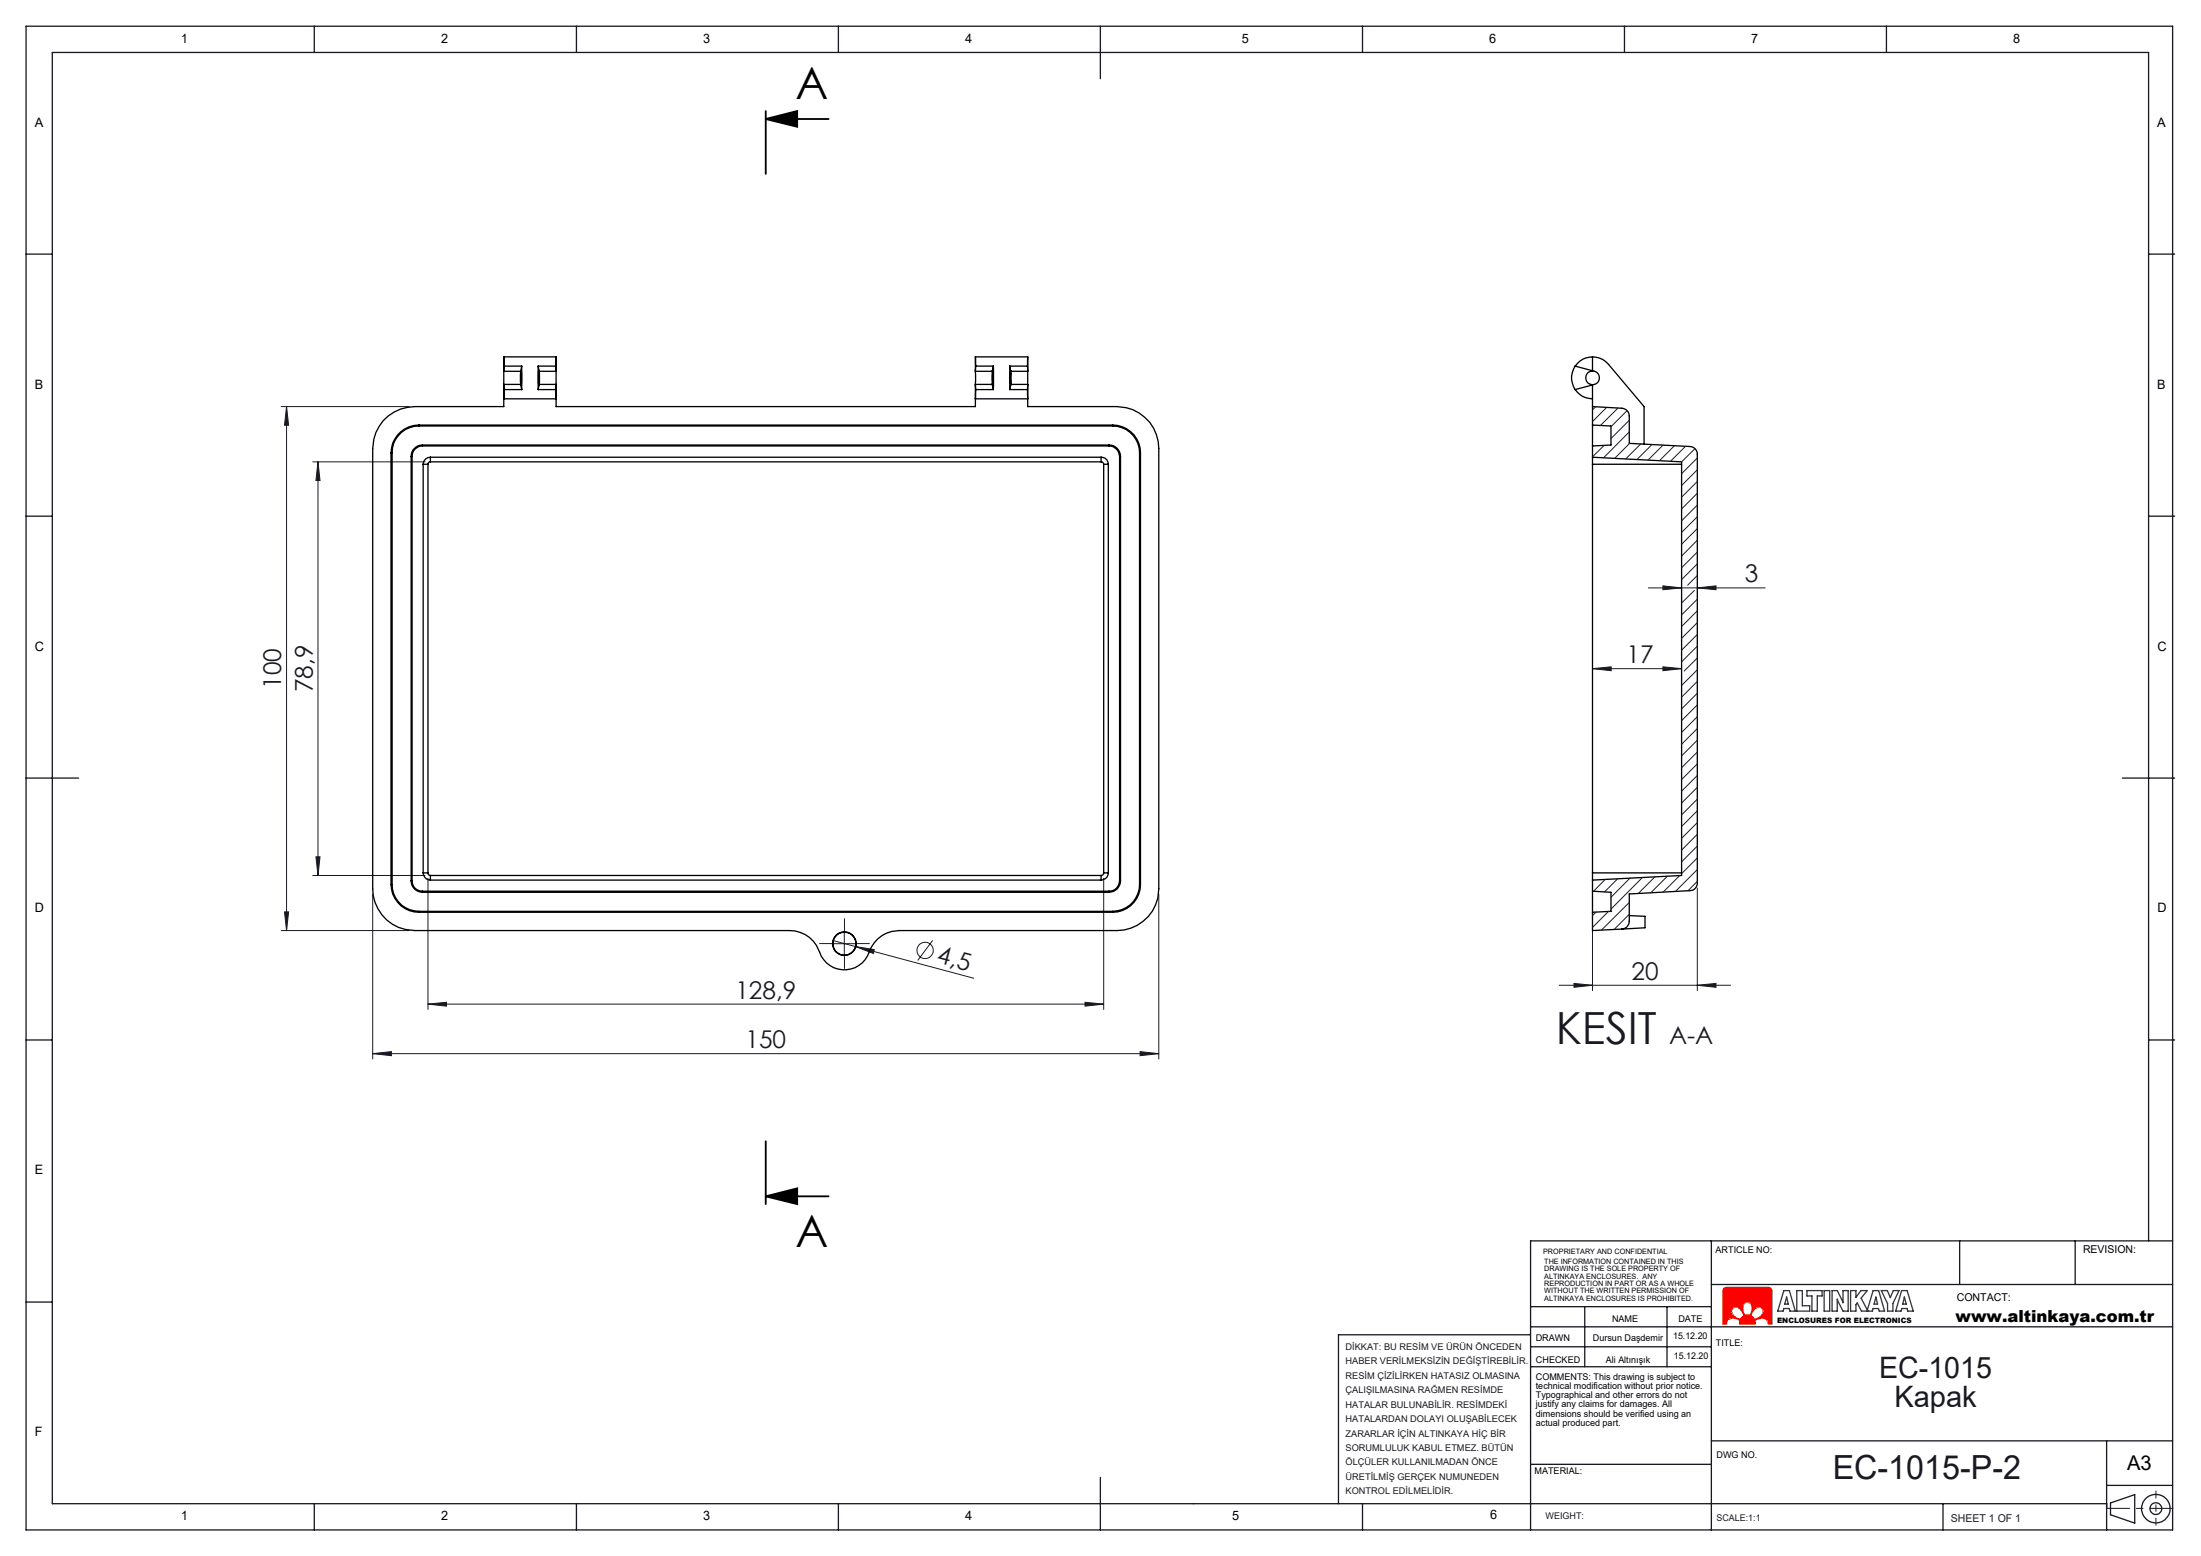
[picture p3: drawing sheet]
<svg xmlns="http://www.w3.org/2000/svg" width="420mm" height="297mm" viewBox="0 0 420 297" stroke-linecap="round" stroke-linejoin="round" font-family="sans-serif">
<path d="M329 245.8l.4-.1h8.1l.5 .2 .1 .4v6.4h-.7l-.4-.9-.7-.2-1.4 .4 .1 .7h-3.1l.1-.7-1.4-.4-.9 .3-.2 .8h-.7v-6.4zM330.6 249.7l.8-.3 .7 .5 .6 1.2-.6 .7-1.3-.7-.4-.8zM332.8 248.8l.6-.3 .8 .4 .2 .8-.5 1.3h-.9l-.3-.6-.1-.7zM334.8 249.9l.9-.5 .5 .3 .3 .8-.4 .6-1.3 .7-.6-.7 .2-.6z" fill="none" stroke="#e13800" stroke-width=".19"/>
<g fill="none" stroke="#191924" stroke-width=".25">
<path d="M5 5h409.6v287h-409.6zM60 5v5M110 5v5M160 5v5M210 5v10M260 5v5M310 5v5M360 5v5M5 48.5h5M410 48.5h5M5 98.5h5M410 98.5h5"/>
<path d="M5 148.5h10M405 148.5h10M5 198.5h5M410 198.5h5M326.6 236.9v55.1M373.9 236.8v8.4M396 236.8v8.4M410 236.9v-226.9h-400v277h392M414.6 236.9h-122.5v55.1M5 248.5h5M292.1 254.8h-36.7v32.2M292.1 249.4h34.5"/>
<path d="M292.1 253.3h122.5M292.1 257.1h34.5M302.4 249.4v11.5M318.1 249.4v11.5M326.6 245.2h88M292.1 260.9h34.5M292.1 279.5h34.5M326.6 275h88M402 275v17M60 287v5M110 287v5M160 287v5"/>
<path d="M210 282v10M260 287v5M370.8 287v5M402 283.5h12.6"/>
</g>
<path d="M334.7 250a.98 .98 0 0 1 .9-.6 .98 .98 0 0 1 .9 .6 1.68 1.68 0 0 1-1.7 1.7l-.3-.3a.51 .51 0 0 1-.1-.9zM330.6 249.7a1.15 1.15 0 0 1 1.8 .6l.1 .2a.56 .56 0 0 1 .2 .5 .56 .56 0 0 1-.4 .5 .53 .53 0 0 1-.4 .3 .53 .53 0 0 1-.5-.3l-.5-.3a1.05 1.05 0 0 1-.3-1.5zM329 245.8l-.2 .4v6.5h.7v-.2a1.21 1.21 0 0 1 1.8-.8 .53 .53 0 0 1 .6 .6v.4h3.1v-.3a.46 .46 0 0 1 0-.5 .46 .46 0 0 1 .5-.1l.6-.2 .6 .1a.83 .83 0 0 1 .7 1h.7v-6.4l-.2-.5-.2-.1h-8.5zM332.9 248.7a.97 .97 0 0 1 1.1 .1 .97 .97 0 0 1 .3 1.1l-.1 .6a.44 .44 0 0 1-.6 .5h-.2a.45 .45 0 0 1-.5 0 .45 .45 0 0 1-.2-.5l-.1-1.1z" fill-rule="evenodd" fill="#f00"/>
<g fill="none" stroke="#191924" stroke-width=".19">
<path d="M53.7 77.6h24.4M54.7 77.6v100M54.7 77.6l.4 3.6h-.8zM59.7 88.2h21.4M60.7 88.2v78.9M60.7 88.2l.4 3.5h-.8zM314.5 112.2h22.3M317.3 111.8l3.6 .4-3.6 .4zM323.9 112.2l3.5-.4v.8zM303.9 127.6l3.5-.3v.7zM303.9 127.6h17M317.3 127.3l3.6 .3-3.6 .4z"/>
<path d="M53.7 177.6h24.4M54.3 174.1h.8l-.4 3.5zM59.7 167.1h21.4M60.3 163.5h.8l-.4 3.6zM71.1 170.6v31.5M81.7 167.6v25.1M159 179.5l4.3 1.2M161.1 177.6v5M178 179.5l-2.9 3.8M210.6 167.6v25.1M221.1 170.6v31.5M303.9 171.1v18"/>
<path d="M323.9 169.5v19.6M81.7 191.7l3.5-.4v.7zM81.7 191.7h128.9M158.6 180.1h5M163.3 180.7l3.5 .6-.1 .7zM163.3 180.7l22.5 6M207 191.3l3.6 .4-3.6 .3zM297.5 188.1h32.7M300.4 187.7l3.5 .4-3.5 .4zM323.9 188.1l3.5-.4v.8zM71.1 201.1l3.6-.4v.8zM71.1 201.1h150"/>
<path d="M217.6 200.7l3.5 .4-3.5 .4z"/>
<circle cx="176.5" cy="181.4" r="1.56"/>
</g>
<path d="M146.1 22.7l6-1.5v3zM146.1 22.7h12M146.1 21.2v12M146.1 217.8v12M146.1 228.3l6-1.5v3zM146.1 228.3h12" fill="none" stroke="#000" stroke-width=".35"/>
<g fill="none" stroke="#191924" stroke-width=".25">
<path d="M402.7 286.9l4.7-1.6v5.4l-4.7-1.6z"/>
<circle cx="411.4" cy="288" r="2.72"/>
<circle cx="411.4" cy="288" r="1.13"/>
</g>
<path d="M340.4 246.3h1.1l1.1 4h-1l-.2-.5h-1l-.1 .5h-1.1zM340.9 247.6l.3 1.3h-.6zM342.9 246.3h1v2.9h1.4v1.1h-2.4zM344.8 246.3h2.9v1.1h-.9v2.9h-1v-2.9h-1zM348.1 246.3h1v4h-1zM350.6 247.9v2.4h-1v-4h1l1.1 2.4v-2.4h1v4h-1l-1.1-2.4M356.3 250.3l1.1-4h1.1l1.1 4h-1l-.1-.5h-1.1l-.1 .5h-2.1l-.8-1.6-.2 .3v1.3h-1.1v-4h1.1v1.3l.9-1.3h1.2l-1.2 1.5 1.3 2.5M358 247.6l.3 1.3h-.7zM359 246.3h1.2l.5 1.4 .6-1.4h1.1l-1.2 2.5v1.5h-1v-1.5zM362.9 246.3h1l1.2 4h-1.1l-.1-.5h-1l-.1 .5h-1.1zM363.4 247.6l.3 1.3h-.6z" fill="none" stroke="#373737" stroke-width=".25"/>
<path d="M161.1 177.6v-2.2M158.6 180.1h-2.2M161.1 182.6v2.3M163.6 180.1h2.3" fill="none" stroke="#191924" stroke-width=".19" stroke-dasharray="15.2 1.3 1.3 1.3"/>
<path d="M401.9 287.9h12.7" fill="none" stroke="#191924" stroke-width=".19" stroke-dasharray="15.2 1.3 1.3 1.3" stroke-dashoffset="10.8"/>
<path d="M411.4 284.6v6.5" fill="none" stroke="#191924" stroke-width=".19" stroke-dasharray="15.2 1.3 1.3 1.3" stroke-dashoffset="13.9"/>
<path d="M146.1 22.7l6-1.5v3zM146.1 228.3l6-1.5v3z" fill="#000"/>
<g fill="#191924">
<path d="M163.3 180.7l3.5 .6-.1 .7z"/>
<path d="M217.6 200.7l3.5 .4-3.5 .4zM71.1 201.1l3.6-.4v.8zM207 191.3l3.6 .4-3.6 .3zM81.7 191.7l3.5-.4v.7zM323.9 188.1l3.5-.4v.8zM300.4 187.7l3.5 .4-3.5 .4zM323.9 112.2l3.5-.4v.8zM317.3 111.8l3.6 .4-3.6 .4zM317.3 127.3l3.6 .3-3.6 .4zM303.9 127.6l3.5-.3v.7z"/>
<path d="M54.3 174.1h.8l-.4 3.5zM54.7 77.6l.4 3.6h-.8z"/>
<path d="M60.7 88.2l.4 3.5h-.8zM60.3 163.5h.8l-.4 3.6z"/>
</g>
<g fill="none" stroke="#000" stroke-width=".25">
<path d="M96.1 68.1l.1 1.8M96.1 73.4v4.2h-17a8 8 0 0 0-8 8v84a8 8 0 0 0 8 8h71.6a6.2 6.2 0 0 1 6 4.9 5 5 0 0 0 4.8 2.6 5 5 0 0 0 4.4-3.4 6 6 0 0 1 5.7-4.1h41.5a8 8 0 0 0 8-8v-84a7.9 7.9 0 0 0-8-8h-17v-4.2M96.1 70.9v2.5M96.1 68.1h10M96.1 73.5l.1 .9M96.1 68.1v2.8M96.1 73.4h3.2M96.1 70.9h3.2M96.2 74.4l-.1 1.7h10v-1.7M96.2 69.9h3.4M96.2 74.4h3.4M96.2 69.9l-.1 .9"/>
<path d="M99.3 70.9v2.5M99.3 73.4l.1 .1M99.4 70.8v2.7M99.4 73.5l.2 .9M99.4 70.8l-.1 .1M99.6 69.9v4.5M99.6 69.9l-.2 .9M102.7 69.9v4.5M102.7 69.9l.2 .9M102.7 69.9h3.4M102.7 74.4h3.4M102.9 70.8v2.7"/>
<path d="M102.9 73.5l-.2 .9M102.9 70.8v.1M102.9 70.9v2.5M102.9 73.4h3.2M102.9 70.9h3.2M102.9 73.4v.1M106.1 69.9v.9M106.1 68.1v1.8M106.1 70.9v2.5M106.1 68.1v2.8M106.1 73.4v4.2h80v-4.2M106.1 73.5v.9"/>
<path d="M186.1 68.1l.1 1.8M186.1 70.9v2.5M186.1 68.1h10M186.1 73.4h3.3M186.1 70.9h3.3M186.1 68.1v2.8M186.1 73.5l.1 .9M186.2 74.4l-.1 1.7h10v-1.7M186.2 69.9h3.3M186.2 74.4h3.3M186.2 69.9l-.1 .9M189.4 70.9v2.5"/>
<path d="M189.4 73.4l.1 1M189.5 69.9v4.5M189.5 69.9l-.1 1M192.7 69.9v4.5M192.7 69.9h3.4M192.7 74.4h3.4M192.7 69.9l.2 .9M192.9 70.8v2.7M192.9 73.5l-.2 .9M192.9 70.8v.1M192.9 70.9v2.5M192.9 73.4h3.2"/>
<path d="M192.9 70.9h3.2M192.9 73.4v.1M196.1 69.9v.9M196.1 68.1v1.8M196.1 70.9v2.5M196.1 68.1v2.8M196.1 73.5v.9M300.6 74.4a4 4 0 0 0 3.3 1.7M300.6 69.9a4 4 0 0 0 0 4.5M300.6 69.9l3.3 .9M303.9 77.6l5.6 .3a1.51 1.51 0 0 1 1.4 1.5v5.2l11.6 .6a1.44 1.44 0 0 1 1.4 1.5v81.8a1.44 1.44 0 0 1-1.4 1.5l-11.6 .6v5.2a1.51 1.51 0 0 1-1.4 1.5M303.9 70.8a1.36 1.36 0 0 1 1.3 1.3 1.36 1.36 0 0 1-1.3 1.4"/>
<path d="M303.9 68.1a4 4 0 0 1 3.1 1.5l6.7 8v7.2M303.9 68.1a4 4 0 0 0-3.3 1.8M303.9 70.8a1.36 1.36 0 0 0-1.3 1.3 1.36 1.36 0 0 0 1.3 1.4M303.9 68.1v2.7M303.9 73.5v7.6M303.9 73.5l-3.3 .9M74.6 86.4v82.4M74.6 86.4h.2M74.8 86.4v82.4M78.5 87.1h.1M78.5 87.1v81M78.6 87.1v81"/>
<path d="M79.9 81.1a5.3 5.3 0 0 0-5.3 5.3M79.9 81.3a5.1 5.1 0 0 0-5.1 5.1M79.9 81.1h132.4M79.9 81.1v.2M79.9 81.3h132.4M80.6 85.1a1.99 1.99 0 0 0-2 2M80.6 84.9a2.17 2.17 0 0 0-2.1 2.2M80.6 84.9v.2M80.6 84.9h131M80.6 85.1h131M80.8 88.6h.9M80.8 88.6v78"/>
<path d="M81.7 88.6v78M82.1 88.2l-.4 .1v.3M82.1 87.3a1.36 1.36 0 0 0-1.3 1.3M82.1 87.3v.9M82.1 88.2h128M82.1 87.3h128M210.1 87.3a1.29 1.29 0 0 1 1.4 1.3M210.1 88.2h.3l.2 .4M210.1 87.3v.9M210.6 88.6h.9M210.6 88.6v78M211.5 88.6v78"/>
<path d="M211.6 84.9a2.17 2.17 0 0 1 2.2 2.2M211.6 85.1a2.05 2.05 0 0 1 2 2M211.6 84.9v.2M212.3 81.1a5.3 5.3 0 0 1 5.3 5.3M212.3 81.3a5.1 5.1 0 0 1 5.2 5.1M212.3 81.1v.2M213.6 87.1h.2M213.6 87.1v81M213.8 87.1v81M217.5 86.4h.1M217.5 86.4v82.4M217.6 86.4v82.4"/>
<path d="M303.9 87.3v1.3M303.9 81.1v4M303.9 88.6h17M303.9 85.1v2.2M303.9 88.6v78M303.9 87.3l17 .9v78.9l-17 .9M303.9 81.1l3.5 .2v3.6l-3.5 .2M74.6 168.8a5.4 5.4 0 0 0 5.3 5.3M74.6 168.8h.2M74.8 168.8a5.1 5.1 0 0 0 5.1 5.2M78.5 168.1a2.17 2.17 0 0 0 2.1 2.2M78.5 168.1h.1"/>
<path d="M78.6 168.1a1.93 1.93 0 0 0 2 2M79.9 174.1h132.4M79.9 174v.1M79.9 174h132.4M80.6 170.1v.2M80.6 170.1h131M80.6 170.3h131M80.8 166.6a1.43 1.43 0 0 0 1.3 1.4M80.8 166.6h.9M81.7 166.6v.3l.4 .2M82.1 167.1h128M82.1 168h128"/>
<path d="M82.1 167.1v.9M210.1 167.1v.9M210.6 166.6l-.2 .4-.3 .1M210.6 166.6h.9M211.5 166.6a1.37 1.37 0 0 1-1.4 1.4M211.6 170.1v.2M212.3 174v.1M213.6 168.1a1.99 1.99 0 0 1-2 2M213.6 168.1h.2M213.8 168.1a2.17 2.17 0 0 1-2.2 2.2M217.5 168.8a5.1 5.1 0 0 1-5.2 5.2M217.5 168.8h.1"/>
<path d="M217.6 168.8a5.3 5.3 0 0 1-5.3 5.3M303.9 166.6v1.4M303.9 170.1v4M303.9 166.6h17M303.9 168v2.1M303.9 174.1v3.5l5.6-.3M303.9 170.1l3.5 .2v3.7l-3.5 .1M310.9 174.8l3 .1v2.2l-4.4 .2"/>
<circle cx="161.1" cy="180.1" r="2.19"/>
<circle cx="161.1" cy="180.1" r="2.25"/>
</g>
<g fill="none" stroke="#191924" stroke-width=".19">
<path d="M304.5 77.6l-.6 .6M306.6 77.7l-2.7 2.8M308.8 77.9l-3.4 3.3M310.5 78.4l-3.1 3.1M306.1 85l-2.2 2.2M310.9 80.2l-3.5 3.5M310.9 82.4l-4.9 5M311 84.6l-2.9 2.9M313.1 84.7l-2.9 2.9M315.2 84.8l-2.8 2.9M317.4 84.9l-2.9 2.9M319.5 85.1l-2.8 2.8"/>
<path d="M321.6 85.2l-2.8 2.8M323.4 85.7l-2.5 2.5M323.9 87.4l-3 3M323.9 89.7l-3 3M323.9 91.9l-3 3M323.9 94.2l-3 3M323.9 96.4l-3 3M323.9 98.6l-3 3M323.3 112.7l-2.4 2.4M323.9 100.9l-3 3M323.9 103.1l-3 3M323.9 105.4l-3 3"/>
<path d="M323.9 107.6l-3 3M323.9 109.9l-1.8 1.8M323.9 114.4l-3 3M323.9 116.6l-3 3M323.9 118.8l-3 3M323.9 121.1l-3 3M323.9 123.3l-3 3M323.9 125.6l-2.5 2.5M323.9 127.8l-3 3M323.9 130.1l-3 3M323.9 132.3l-3 3M323.9 134.5l-3 3"/>
<path d="M323.9 136.8l-3 3M323.9 139.1l-3 3M323.9 141.3l-3 3M323.9 143.5l-3 3M323.9 145.8l-3 3M323.9 148l-3 3M323.9 150.3l-3 3M323.9 152.5l-3 3M323.9 154.8l-3 3M323.9 157l-3 3M323.9 159.2l-3 3.1M304 168h-.1"/>
<path d="M304.6 174.1l-.7 .7M306.3 167.8l-2.2 2.3M307 174l-3.1 3M308.7 167.7l-2.5 2.5M310.9 172.3l-5.3 5.2M310.9 174.5l-2.9 2.9M311 167.6l-3.6 3.7M313.4 167.5l-6 6M315.8 167.4l-3.2 3.1M318.2 167.2l-3.2 3.2M320.5 167.1l-3.1 3.2M323.9 161.5l-3 3"/>
<path d="M323.9 163.8l-3 3M323.9 166l-4.2 4.1M323.9 168.2l-1.8 1.8"/>
</g>
<g font-size="8.5">
<text x="151.8" y="19">A</text>
<text x="151.8" y="238">A</text>
</g>
<text font-size="8.5" fill="#191924" x="296.9" y="199.3">KESIT</text>
<text font-size="6.3" fill="#191924" x="349.7" y="282.4">EC-1015-P-2</text>
<g font-size="5.6" fill="#191924">
<text x="358.6" y="262.9">EC-1015</text>
<text x="361.5" y="268.6">Kapak</text>
</g>
<g font-size="4.7" fill="#191924">
<text x="333" y="111.2">3</text>
<text x="53.7" y="131.5" transform="rotate(-90 53.7 131.5)">100</text>
<text x="310.4" y="126.6">17</text>
<text x="59.7" y="132.1" transform="rotate(-90 59.7 132.1)">78,9</text>
<text x="178.6" y="183.7" transform="rotate(15 178.6 183.7)">4,5</text>
<text x="140.3" y="190.6">128,9</text>
<text x="311.3" y="187">20</text>
<text x="142.3" y="200.1">150</text>
<text x="318.5" y="199.3">A-A</text>
</g>
<text font-size="3.9" x="405.9" y="280.6">A3</text>
<text font-size="3.2" x="373.2" y="252.4">www.altinkaya.com.tr</text>
<g font-size="2.5">
<text x="34.6" y="8.2">1</text>
<text x="84.2" y="8.2">2</text>
<text x="134.2" y="8.2">3</text>
<text x="184.2" y="8.2">4</text>
<text x="237" y="8.2">5</text>
<text x="284.2" y="8.2">6</text>
<text x="334.2" y="8.2">7</text>
<text x="384.2" y="8.2">8</text>
<text x="6.7" y="24.2">A</text>
<text x="411.7" y="24.2">A</text>
<text x="6.7" y="74.2">B</text>
<text x="411.7" y="74.2">B</text>
<text x="6.7" y="124.2">C</text>
<text x="411.7" y="124.2">C</text>
<text x="6.7" y="174.2">D</text>
<text x="411.7" y="174.2">D</text>
<text x="6.7" y="224.2">E</text>
<text x="6.7" y="274.2">F</text>
<text x="34.6" y="290.2">1</text>
<text x="84.2" y="290.2">2</text>
<text x="134.2" y="290.2">3</text>
<text x="184.2" y="290.2">4</text>
<text x="235.1" y="290.2">5</text>
<text x="284.3" y="289.9">6</text>
</g>
<g font-size="2.1">
<text x="397.5" y="239.2">REVISION:</text>
<text x="373.4" y="248.2">CONTACT:</text>
</g>
<text font-size="2.1" fill="#191924" x="372.3" y="290.6">SHEET 1 OF 1</text>
<g font-size="1.8">
<text x="327.4" y="239.2">ARTICLE NO:</text>
<text x="293" y="256">DRAWN</text>
<text x="304" y="256">Dursun Daşdemir</text>
<text x="307.6" y="252.3">NAME</text>
<text x="319.3" y="255.7">15.12.20</text>
<text x="320.3" y="252.3">DATE</text>
<text x="327.4" y="256.9">TITLE:</text>
<text x="293.1" y="263.3">COMMENTS: This drawing is subject to</text>
<text x="293.1" y="260.1">CHECKED</text>
<text x="306.4" y="260.1">Ali Altınışık</text>
<text x="319.4" y="259.4">15.12.20</text>
<text x="293.1" y="265.1">technical modification without prior notice.</text>
<text x="293.1" y="266.9">Typographical and other errors do not</text>
<text x="293.1" y="268.6">justify any claims for damages. All</text>
<text x="293.1" y="270.4">dimensions should be verified using an</text>
<text x="293.1" y="272.2">actual produced part.</text>
<text x="292.8" y="281.3">MATERIAL:</text>
<text x="327.6" y="278.3">DWG NO.</text>
</g>
<g font-size="1.8" fill="#191924">
<text x="256.8" y="257.6">DİKKAT: BU RESİM VE ÜRÜN ÖNCEDEN</text>
<text x="256.8" y="260.4">HABER VERİLMEKSİZİN DEĞİŞTİREBİLİR.</text>
<text x="256.8" y="263.1">RESİM ÇİZİLİRKEN HATASIZ OLMASINA</text>
<text x="256.8" y="265.9">ÇALIŞILMASINA RAĞMEN RESİMDE</text>
<text x="256.8" y="268.7">HATALAR BULUNABİLİR. RESİMDEKİ</text>
<text x="256.8" y="271.4">HATALARDAN DOLAYI OLUŞABİLECEK</text>
<text x="256.8" y="274.2">ZARARLAR İÇİN ALTINKAYA HİÇ BİR</text>
<text x="256.8" y="277">SORUMLULUK KABUL ETMEZ. BÜTÜN</text>
<text x="256.8" y="279.7">ÖLÇÜLER KULLANILMADAN ÖNCE</text>
<text x="256.8" y="282.5">ÜRETİLMİŞ GERÇEK NUMUNEDEN</text>
<text x="256.8" y="285.2">KONTROL EDİLMELİDİR.</text>
<text x="294.9" y="289.9">WEIGHT:</text>
<text x="327.6" y="290.3">SCALE:1:1</text>
</g>
<g font-size="1.4">
<text x="294.5" y="239.3">PROPRIETARY AND CONFIDENTIAL</text>
<text x="294.7" y="241.2">THE INFORMATION CONTAINED IN THIS</text>
<text x="294.7" y="242.6">DRAWING IS THE SOLE PROPERTY OF</text>
<text x="294.7" y="244">ALTINKAYA ENCLOSURES. ANY</text>
<text x="294.7" y="245.5">REPRODUCTION IN PART OR AS A WHOLE</text>
<text x="294.7" y="246.9">WITHOUT THE WRITTEN PERMISSION OF</text>
<text x="294.7" y="248.3">ALTINKAYA ENCLOSURES IS PROHIBITED.</text>
<text x="339.1" y="252.6">ENCLOSURES FOR ELECTRONICS</text>
</g>
</svg>
